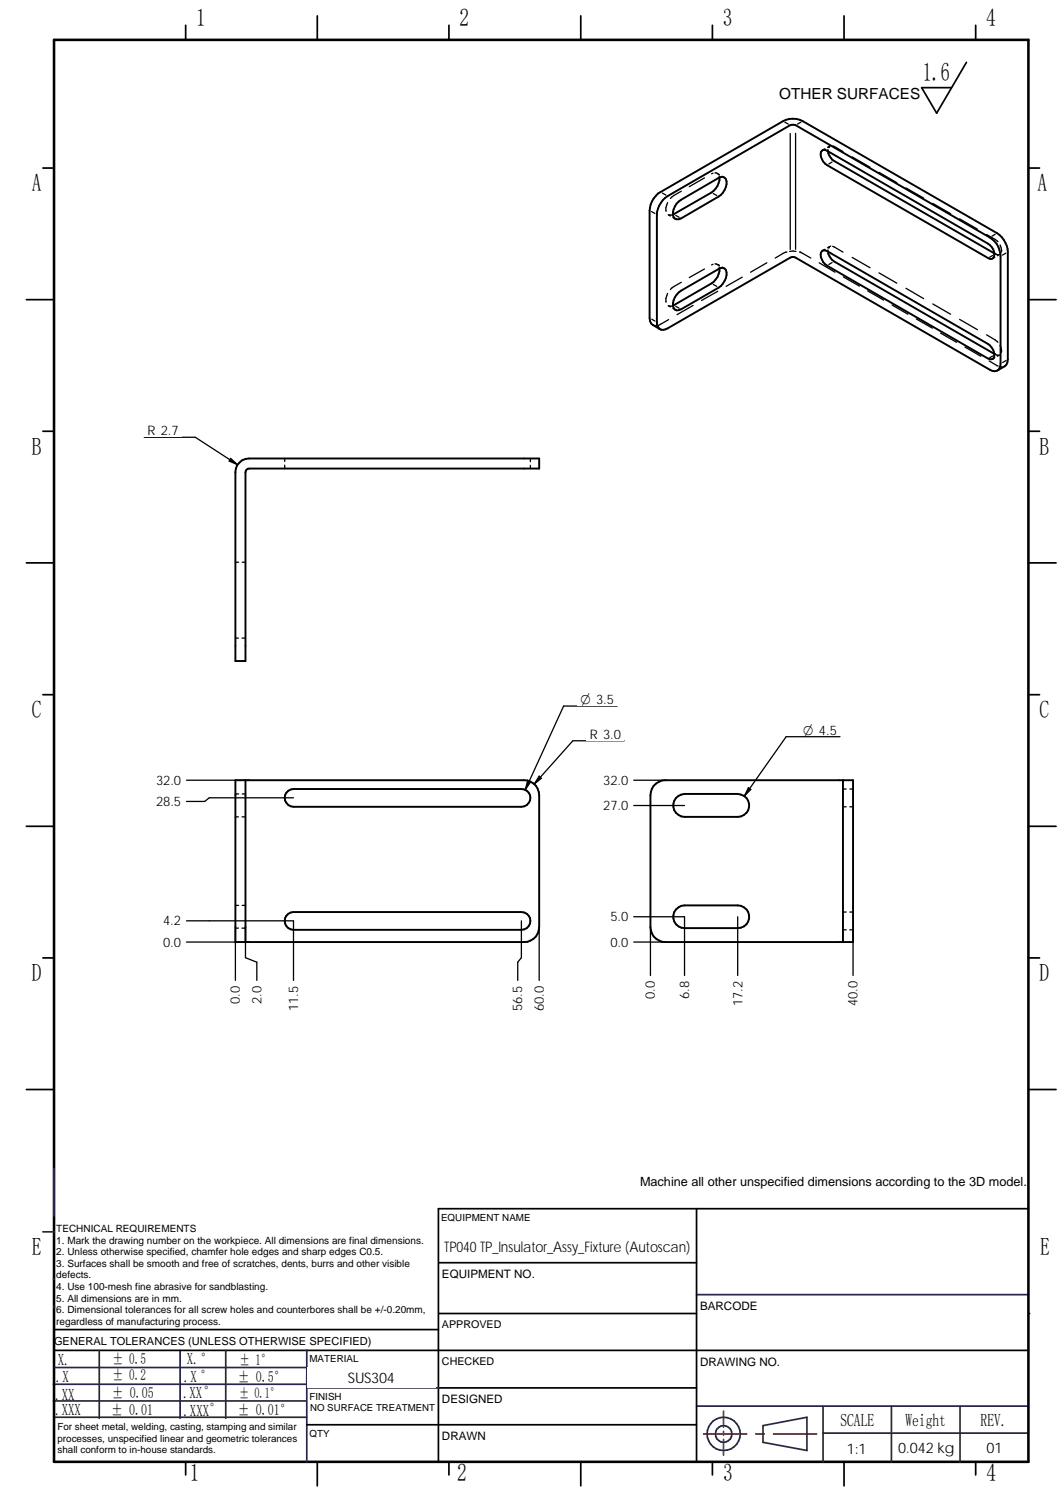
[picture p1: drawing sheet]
<svg xmlns="http://www.w3.org/2000/svg" width="210mm" height="297mm" viewBox="0 0 210 297" stroke-linecap="round" stroke-linejoin="round" font-family="sans-serif">
<g fill="none" stroke="#26264c" stroke-width=".34">
<path d="M8.5 243.3h2.2M10.5 252.6h.2M137.5 255.7h65.6M10.5 276.7h50M10.5 273.4h50M10.8 279.9h49.8M10.8 270.1h50M35.6 266.7v13.4M60.6 266.7v22M60.7 274.1h26M137.5 277.7h65.6M162.5 277.7v11"/>
<path d="M176 277.7v11M189.6 277.7v11M150.7 281.6l8.6-1.7v6.6l-8.6-1.6zM162.5 283h40.5"/>
</g>
<g fill="none" stroke="#000" stroke-width=".34">
<path d="M36.7 5v2.9M88.6 5v2.9M140.7 5v2.9M192.7 5v2.9M8.5 33.2h2.2M203.1 33.2h2.2M5.2 59.2h5.5M203.1 59.2h5.4M8.5 85.2h2.2M203.1 85.2h2.2M5.2 111.2h5.5M203.1 111.2h5.4"/>
<path d="M8.5 137.2h2.2M203.1 137.2h2.2M5.2 163.2h5.5M203.1 163.2h5.4M8.5 189.2h2.2M203.1 189.2h2.2M5.2 215.2h5.5M203.1 215.2h5.4M86.6 238.7v50M10.7 266.7h192.4M10.7 262.6h75.9M86.7 274.1h50.8"/>
<path d="M36.7 288.7v2.6M62.7 288.7v4.8M88.6 288.7v2.6M114.7 288.7v4.8M140.7 288.7v2.6M166.7 288.7v4.8M192.7 288.7v2.6"/>
</g>
<path d="M10.7 7.9h192.4v280.8h-192.4z" fill="none" stroke="#000" stroke-width=".51"/>
<path d="M142.9 278.7v3.2M138.9 283.2h8.5M142.9 282.7v.7M142.9 284.3v3.1M149.2 283.2h1.7M152.7 283.2h8.5" fill="none" stroke="#f00" stroke-width=".34"/>
<circle cx="10.6" cy="258.1" r=".17" fill="#26264c"/>
<g fill="none" stroke="#26264c" stroke-width=".34">
<path d="M10.7 230.8v9.4M19.6 266.7v13.4M44.6 266.7v13.4M60.5 266.7h.1"/>
<circle cx="142.9" cy="283.2" r="3.3"/>
<circle cx="142.9" cy="283.2" r="1.63"/>
</g>
<path d="M190.8 12.3l-5.8 10.1-3-5.1h5.9M86.6 238.7h116.5M86.7 259.4h50.8M86.7 249.4h50.8M86.6 281.4h50.9" fill="none" stroke="#000" stroke-width=".34"/>
<circle cx="203.1" cy="259.4" r=".17" fill="#000"/>
<g fill="#fff">
<path d="M137.9 271.4h64.4v6.1h-64.4z"/>
<path d="M189.9 283.9h13v4h-13z"/>
<path d="M86.9 254.9h50.2v4h-50.2z"/>
<path d="M60.7 270h25.3v4h-25.3z"/>
<path d="M87 244.3h50v4h-50z"/>
<path d="M60.8 277.1h25.2v4h-25.2z"/>
<path d="M176.4 284.1h13v4h-13z"/>
<path d="M162.7 284.1h13v4h-13z"/>
<path d="M137.9 260.4h64.5v6h-64.5z"/>
</g>
<path d="M62.7 3.1v4.8M114.7 3.1v4.8M166.7 3.1v4.8M137.5 238.7v50M60.6 281.4h26" fill="none" stroke="#000" stroke-width=".34"/>
<path d="M101.6 283.2h25.3v4h-25.3z" fill="#fff"/>
<g fill="none" stroke="#000" stroke-width=".38">
<path d="M130.9 39.5l.9-.8 24.2-14 .8-.1 38.7 22.3a4.3 4.3 0 0 1 2.1 3.7v21.2a1.28 1.28 0 0 1-.6 1.4 1.28 1.28 0 0 1-1.5-.2l-38.7-22.2-.8 .1-24.2 14a1.28 1.28 0 0 1-1.5 .1 1.28 1.28 0 0 1-.6-1.4v-21.2a4.8 4.8 0 0 1 1.2-2.9zM134 39.8l7.9-4.7a1.03 1.03 0 0 1 1.3 0 1.03 1.03 0 0 1 .3 1.3 3.6 3.6 0 0 1-1.6 2.4l-7.4 4.3a1.05 1.05 0 0 1-1.3 0 1.05 1.05 0 0 1-.3-1.2 3.6 3.6 0 0 1 1.1-2.1zM142.1 35.1a3.4 3.4 0 0 1-1.6 2.9l-7.6 4.4M162.3 29.8l.3-.2 .7 .2 31.8 18.3a2.27 2.27 0 0 1 1 2.9l-.3 .1-.7-.1-31.8-18.4a2.66 2.66 0 0 1-1.2-2.5zM163.5 29.8a2.74 2.74 0 0 0 1.2 2l31.6 18.2M134 57.7l7.9-4.6a1.01 1.01 0 0 1 1.3 0 1.01 1.01 0 0 1 .3 1.2 3.8 3.8 0 0 1-1.6 2.5l-7.4 4.3a1.04 1.04 0 0 1-1.3 0 1.04 1.04 0 0 1-.3-1.2 3.5 3.5 0 0 1 1.1-2.2zM142.1 53a3.3 3.3 0 0 1-1.6 3l-7.6 4.4M162.3 49.6l.3-.2 .7 .2 31.8 18.3a2.35 2.35 0 0 1 1 2.9l-.3 .2-.7-.2-31.8-18.3a2.76 2.76 0 0 1-1.2-2.6zM163.5 49.7l.1 .5a3 3 0 0 0 1.1 1.4l31.6 18.3M130.3 65l-1.7-1.1-.3-1.1v-21.2a4.6 4.6 0 0 1 2.1-3.7l24.2-14a4.2 4.2 0 0 1 3.9 0l38.4 22.2a4.8 4.8 0 0 1 2.1 3.6v21.3l-.3 1.1-1.7 1.1M47.3 91.4l.5-.5 1.4-.3h57.3v1.9l-57.6 .1-.3 .3-.1 .4v37.3h-2v-37.3l.3-1.4zM46.5 154.1h57a2.98 2.98 0 0 1 3 3v26a2.92 2.92 0 0 1-3 3h-57z"/>
<path d="M48.5 154.1v32M56.6 156.5l.3-.3 1.1-.4h45a1.76 1.76 0 0 1 1.7 1.8 1.76 1.76 0 0 1-1.7 1.7h-45a1.78 1.78 0 0 1-1.4-2.8zM129.1 155.2a3.2 3.2 0 0 1 2.3-1.1h37v32h-37a2.98 2.98 0 0 1-3-3v-26l.3-1.3zM133.5 157.6l.5-.4 1.2-.4h10.5a2.26 2.26 0 0 1 2.2 2.3 2.26 2.26 0 0 1-2.2 2.2h-10.5a2.26 2.26 0 0 1-2.1-1.3 2.26 2.26 0 0 1 .4-2.4zM166.5 154.1v32M133.5 179.6l1-.7 .7-.1h10.5a2.24 2.24 0 0 1 2.2 2.3 2.24 2.24 0 0 1-2.2 2.2h-10.5a2.23 2.23 0 0 1-2.1-1.3 2.23 2.23 0 0 1 .4-2.4zM56.6 180.8l.3-.3 1.1-.4h45a1.76 1.76 0 0 1 1.7 1.8 1.76 1.76 0 0 1-1.7 1.7h-45a1.76 1.76 0 0 1-1.4-2.8z"/>
</g>
<g fill="none" stroke="#000" stroke-width=".25">
<path d="M130.8 38.1l.7 .4M134.5 37.8l-1.4 .8-.7 .6M139.1 35.1l-3 1.8M140.8 34.2l-.3 .1M140.8 38.2l.7 .4M141.2 34.2l.6 .2M141.6 34.2l.5 .3M142 34.7l.1 .4M142.6 34.8l.4 .3M155 24.1l.7 .4M156 26.4v22.9M157.1 26.3v22.9"/>
<path d="M158.2 24.1l-.7 .4M162.9 29.4l-.5 .3M163.5 29.5v.3M163.6 29.1h.1M163.8 28.8l-.4 .3M164 28.7l-.4 .4M164.3 32l-.6 .4M164.4 28.8l2.1 1.1M168.3 31l3.5 2M173.6 34l3.5 2.1M178.9 37.1l3.5 2M128.7 41.8l.6 .4"/>
<path d="M131.8 58a2.37 2.37 0 0 0-.3 1.7M131.8 40a2.37 2.37 0 0 0-.3 1.7M132 42.4l.4 .3M132.1 42.5h.1M132.9 42.4l-.8 .1M132.9 43l.4 .2M133.4 42.5l.7 .4M134.5 55.8l-1.4 .8-.7 .6M139.1 53.1l-3 1.7M140.8 52.2l-.3 .1M140.8 56.2l.7 .4M141.2 52.1l.5 .2"/>
<path d="M141.6 52.2l.5 .3M141.7 57.5l-3.2 1.9M141.7 52.3h.1M142 52.7l.1 .3M142.6 52.7l.4 .3M146.6 54.7l-3.2 1.9M151.4 51.9l-3.2 1.9M155.2 49.8h.1M155.2 49.8l-2.1 1.2M157.2 49.7h-1.3M157.9 49.8h.1M157.9 49.8l2.2 1.2"/>
<path d="M161.8 51.9l3.1 1.9M162.9 49.2l-.5 .3M163.5 49.4v.3M163.6 48.9h.1M163.8 48.7l-.4 .2M164 48.6l-.4 .3M164.3 51.9l-.6 .3M164.4 48.6l2.1 1.2M166.5 54.7l3.2 1.8M168.3 50.8l3.5 2.1M171.3 57.4l3.2 1.9M173.6 53.9l3.5 2"/>
<path d="M178.9 56.9l3.5 2.1M184.2 40.2l3.5 2M189.5 43.2l3.5 2.1M194.8 46.3l2.3 1.5M196 50.5l-.6 .3M196.3 50h.1M196.4 50.8l-.4 .3M196.5 50.1h.1M196.5 50.2l.7 .1M196.5 46.3l-.6 .4M197.4 50.2l-.5 .3M197.5 48.4l.3 1-.1 .4"/>
<path d="M198.6 50l-.6 .4M128.7 63l.6 .4M128.9 64.2l.3 .1M129.9 64.3h-.4M129.9 64.3h.1M132 60.4l.4 .2M132 63.1l-1.8 1M132.1 60.5h.1M132.9 60.4l-.8 .1M132.9 60.9l.4 .3M133.4 60.5l.7 .4M136.9 60.3l-3.2 1.8"/>
<path d="M176.1 60.2l3.2 1.9M180.9 63l3.2 1.8M184.2 60l3.5 2.1M185.7 65.8l3.2 1.8M189.5 63.1l3.5 2M190.5 68.5l3.2 1.9M194.8 66.1l2.3 1.5M195.3 71.3l1.8 1M196 70.3l-.6 .4M196.3 69.9h.1M196.4 70.7l-.4 .2M196.5 70h.1"/>
<path d="M196.5 70l.7 .1M197.4 70.1l-.5 .3M197.4 72.4l.5 .1M197.4 72.4h.1M197.5 68.2l.2 .6v.8M198.4 72.3l-.2 .1M198.7 71.2l-.7 .4M56.2 90.6v.5M56.2 91.9v.6M104.7 90.6v.6M104.7 91.9v.6M46.5 111h.6"/>
<path d="M47.8 111h.7M46.5 126h.6M47.8 126h.7M46.5 156.8h.6M47.8 156.8h.7M166.5 155.8h.6M166.5 159.3h.6M167.8 155.8h.6M167.8 159.3h.6M46.5 161.3h.6M46.5 178.8h.6M47.8 161.3h.7"/>
<path d="M47.8 178.8h.7M36.8 186.1h12.4M46.5 183.3h.6M47.8 183.3h.7M166.5 180.1h.6M166.5 183.6h.6M167.8 180.1h.6M167.8 183.6h.6"/>
</g>
<path d="M31.6 184.9h4.8v2.4h-4.8z" fill="#fff"/>
<path d="M41.3 181.9h16.7" fill="none" stroke="#000" stroke-width=".25"/>
<path d="M31.6 180.6h4.8v2.4h-4.8z" fill="#fff"/>
<path d="M41.3 157.6h16.7M36.8 181.9h4.5" fill="none" stroke="#000" stroke-width=".25"/>
<path d="M30.2 157.1h6.2v2.4h-6.2z" fill="#fff"/>
<path d="M36.8 154.1h12.4M41.3 157.6l-.9 .7h-3.6" fill="none" stroke="#000" stroke-width=".25"/>
<path d="M30.2 152.9h6.2v2.4h-6.2z" fill="#fff"/>
<path d="M46.5 183.1v10.5" fill="none" stroke="#000" stroke-width=".25"/>
<path d="M45.3 194.1h2.4v4.8h-2.4z" fill="#fff"/>
<path d="M48.5 183.1v6" fill="none" stroke="#000" stroke-width=".25"/>
<path d="M49.5 194.1h2.4v4.8h-2.4z" fill="#fff"/>
<path d="M48.5 189.1l2.2 .9v3.6M58 181.9v11.7" fill="none" stroke="#000" stroke-width=".25"/>
<path d="M56.8 194.1h2.4v6.2h-2.4z" fill="#fff"/>
<path d="M103 181.9v7.2" fill="none" stroke="#000" stroke-width=".25"/>
<path d="M101 194.1h2.5v6.2h-2.5z" fill="#fff"/>
<path d="M103 189.1l-.8 .9v3.6M106.5 183.1v10.5" fill="none" stroke="#000" stroke-width=".25"/>
<path d="M105.2 194.1h2.5v6.2h-2.5z" fill="#fff"/>
<path d="M125.1 186.1h6.3" fill="none" stroke="#000" stroke-width=".25"/>
<path d="M119.9 184.9h4.8v2.4h-4.8z" fill="#fff"/>
<path d="M125.1 181.1h10.1" fill="none" stroke="#000" stroke-width=".25"/>
<path d="M119.9 179.9h4.8v2.4h-4.8z" fill="#fff"/>
<path d="M125.1 159.1h10.1" fill="none" stroke="#000" stroke-width=".25"/>
<path d="M118.5 157.9h6.2v2.4h-6.2z" fill="#fff"/>
<path d="M125.1 154.1h6.3" fill="none" stroke="#000" stroke-width=".25"/>
<path d="M118.5 152.9h6.2v2.4h-6.2z" fill="#fff"/>
<path d="M128.4 183.1v9.6" fill="none" stroke="#000" stroke-width=".25"/>
<path d="M127.2 193.1h2.5v4.8h-2.5z" fill="#fff"/>
<path d="M135.2 181.1v11.6" fill="none" stroke="#000" stroke-width=".25"/>
<path d="M134 193.1h2.4v4.8h-2.4z" fill="#fff"/>
<path d="M145.7 181.1v11.6" fill="none" stroke="#000" stroke-width=".25"/>
<path d="M144.5 193.1h2.4v6.2h-2.4z" fill="#fff"/>
<path d="M168.4 183.1v9.6" fill="none" stroke="#000" stroke-width=".25"/>
<path d="M167.2 193.1h2.5v6.2h-2.5z" fill="#fff"/>
<path d="M113.1 146.3h10.1" fill="none" stroke="#000" stroke-width=".25"/>
<path d="M115.8 143.8h7.4v2.4h-7.4z" fill="#fff"/>
<path d="M111.3 139.4h10.6M106.5 153.3l.4 .4-1.4 1.2zM113.1 146.3l-7.6 8.6" fill="none" stroke="#000" stroke-width=".25"/>
<path d="M106.5 153.3l.4 .4-1.4 1.2z" fill="#000"/>
<path d="M114 136.9h7.9v2.4h-7.9z" fill="#fff"/>
<path d="M111.3 139.4l-7.6 16.6M104.2 154.2l.5 .3-1 1.5zM155.2 145.5h10.7" fill="none" stroke="#000" stroke-width=".25"/>
<path d="M104.2 154.2l.5 .3-1 1.5z" fill="#000"/>
<path d="M157.9 143h8v2.4h-8z" fill="#fff"/>
<path d="M28.5 86.4h10.1M147.8 155.6l.5 .3-1.3 1.3zM155.2 145.5l-8.2 11.7" fill="none" stroke="#000" stroke-width=".25"/>
<path d="M147.8 155.6l.5 .3-1.3 1.3z" fill="#000"/>
<path d="M28.5 83.8h7.4v2.4h-7.4z" fill="#fff"/>
<path d="M38.6 86.4l8.3 5.4M45.6 90.6l1.3 1.2-1.6-.7z" fill="none" stroke="#000" stroke-width=".25"/>
<path d="M45.6 90.6l1.3 1.2-1.6-.7z" fill="#000"/>
<text font-size="5.1" x="182.2" y="16">1.6</text>
<g font-size="4.9">
<text x="38.7" y="5.2">1</text>
<text x="90.8" y="5.2">2</text>
<text x="142.7" y="5.2">3</text>
<text x="194.7" y="5.2">4</text>
<text x="6.3" y="37.8">A</text>
<text x="204.9" y="37.8">A</text>
<text x="6.3" y="89.8">B</text>
<text x="205.2" y="89.8">B</text>
<text x="6.3" y="141.8">C</text>
<text x="205.2" y="141.8">C</text>
<text x="6.3" y="193.8">D</text>
<text x="205.2" y="193.8">D</text>
<text x="6.3" y="247.9">E</text>
<text x="205.4" y="247.9">E</text>
<text x="37.5" y="292.5">1</text>
<text x="90.3" y="292.5">2</text>
<text x="142.8" y="292.5">3</text>
<text x="194.8" y="292.5">4</text>
</g>
<g font-size="3.6">
<text x="165.9" y="281.6">SCALE</text>
<text x="178.8" y="281.6">Weight</text>
<text x="193.6" y="281.6">REV.</text>
</g>
<g font-size="3.3">
<text x="11.4" y="269.7">X.</text>
<text x="36.9" y="269.4">X.°</text>
<text x="11" y="272.9">.X</text>
<text x="36.3" y="273">.X °</text>
<text x="10.9" y="276.4">.XX</text>
<text x="10.9" y="279.5">.XXX</text>
<text x="36.2" y="276">.XX°</text>
<text x="36.2" y="279.7">.XXX°</text>
</g>
<g font-size="3">
<text x="153.9" y="19.6">OTHER SURFACES</text>
<text x="22.2" y="269.3">± 0.5</text>
<text x="47.3" y="269.5">± 1°</text>
<text x="22.2" y="272.5">± 0.2</text>
<text x="47" y="273">± 0.5°</text>
<text x="22" y="279.4">± 0.01</text>
<text x="22.1" y="276.2">± 0.05</text>
<text x="46.9" y="279.4">± 0.01°</text>
</g>
<g font-size="2.9">
<text x="87.7" y="247.4">TP040 TP_Insulator_Assy_Fixture (Autoscan)</text>
<text x="68.7" y="273">SUS304</text>
<text x="47.2" y="276.2">± 0.1°</text>
<text x="167.2" y="287.1">1:1</text>
<text x="177.3" y="287.1">0.042 kg</text>
<text x="194.8" y="286.9">01</text>
</g>
<g font-size="2.8">
<text x="114.6" y="139">O 3.5</text>
<text x="158.6" y="145.1">O 4.5</text>
</g>
<g font-size="2.6">
<text x="29.1" y="85.9">R 2.7</text>
<text x="116.5" y="145.9">R 3.0</text>
<text x="30.8" y="155">32.0</text>
<text x="119.1" y="155">32.0</text>
<text x="30.8" y="159.2">28.5</text>
<text x="119.1" y="160">27.0</text>
<text x="32.2" y="182.8">4.2</text>
<text x="120.6" y="182">5.0</text>
<text x="32.2" y="187">0.0</text>
<text x="120.6" y="187">0.0</text>
<text x="129.3" y="197.2" transform="rotate(-90 129.3 197.2)">0.0</text>
<text x="136.1" y="197.2" transform="rotate(-90 136.1 197.2)">6.8</text>
<text x="47.4" y="198.2" transform="rotate(-90 47.4 198.2)">0.0</text>
<text x="51.6" y="198.2" transform="rotate(-90 51.6 198.2)">2.0</text>
<text x="58.9" y="199.6" transform="rotate(-90 58.9 199.6)">11.5</text>
<text x="103.1" y="199.6" transform="rotate(-90 103.1 199.6)">56.5</text>
<text x="107.4" y="199.6" transform="rotate(-90 107.4 199.6)">60.0</text>
<text x="146.6" y="198.7" transform="rotate(-90 146.6 198.7)">17.2</text>
<text x="169.3" y="198.7" transform="rotate(-90 169.3 198.7)">40.0</text>
</g>
<text font-size="2.5" x="126.4" y="234.2">Machine all other unspecified dimensions according to the 3D model.</text>
<g font-size="2.3">
<text x="87.3" y="252.4">EQUIPMENT NO.</text>
<text x="138.2" y="258.7">BARCODE</text>
<text x="138.2" y="269.7">DRAWING NO.</text>
<text x="87.3" y="277.1">DESIGNED</text>
<text x="87.3" y="284.4">DRAWN</text>
</g>
<text font-size="2.2" x="10.7" y="265.6">GENERAL TOLERANCES (UNLESS OTHERWISE SPECIFIED)</text>
<g font-size="2.1">
<text x="87.3" y="262.3">APPROVED</text>
<text x="87.3" y="269.5">CHECKED</text>
</g>
<g font-size="2">
<text x="11.1" y="243.3">TECHNICAL REQUIREMENTS</text>
<text x="11.1" y="245.6">1. Mark the drawing number on the workpiece. All dimensions are final dimensions.</text>
<text x="11.1" y="247.9">2. Unless otherwise specified, chamfer hole edges and sharp edges C0.5.</text>
<text x="11.1" y="250.2">3. Surfaces shall be smooth and free of scratches, dents, burrs and other visible</text>
<text x="11.1" y="252.5">defects.</text>
<text x="11.1" y="254.8">4. Use 100-mesh fine abrasive for sandblasting.</text>
<text x="11.1" y="257.1">5. All dimensions are in mm.</text>
<text x="11.1" y="259.4">6. Dimensional tolerances for all screw holes and counterbores shall be +/-0.20mm,</text>
<text x="11.1" y="261.6">regardless of manufacturing process.</text>
</g>
<g font-size="1.9">
<text x="87.1" y="241.1">EQUIPMENT NAME</text>
<text x="61.1" y="269">MATERIAL</text>
<text x="61.1" y="276.4">FINISH</text>
<text x="61.2" y="278.8">NO SURFACE TREATMENT</text>
<text x="11.4" y="282.5">For sheet metal, welding, casting, stamping and similar</text>
<text x="11.4" y="284.7">processes, unspecified linear and geometric tolerances</text>
<text x="11.4" y="287">shall conform to in-house standards.</text>
<text x="61.1" y="283.7">QTY</text>
</g>
</svg>
